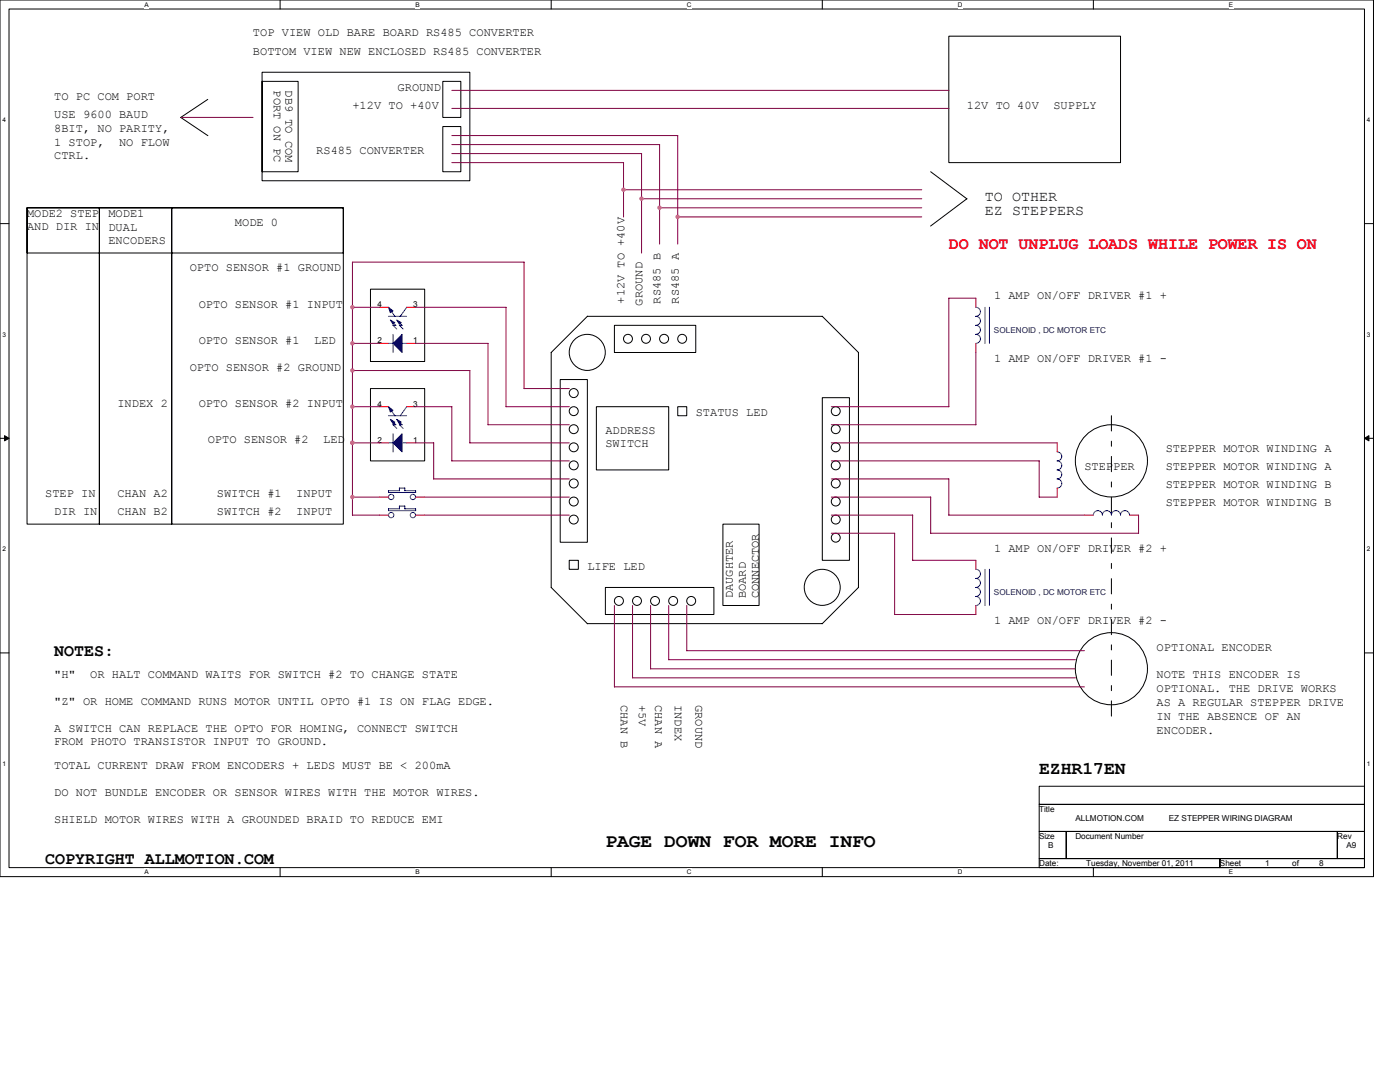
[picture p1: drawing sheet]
<svg xmlns="http://www.w3.org/2000/svg" width="279mm" height="216mm" viewBox="0 0 279 216" stroke-linecap="round" stroke-linejoin="round" font-family="sans-serif">
<path d="M0 0h274.1v174.9h-274.1zM1.8 1.8h270.5v171.3h-270.5z" fill="none" stroke="#000" stroke-width=".2"/>
<g fill="#fff">
<path d="M28.9 .2h.8v1.4h-.8z"/>
<path d="M28.9 173.3h.8v1.5h-.8z"/>
</g>
<path d="M55.9 0v1.8M55.9 173.1v1.8" fill="none" stroke="#000" stroke-width=".2"/>
<g fill="#fff">
<path d="M83 .2h.8v1.4h-.8z"/>
<path d="M83 173.3h.8v1.5h-.8z"/>
</g>
<path d="M110 0v1.8M110 173.1v1.8" fill="none" stroke="#000" stroke-width=".2"/>
<g fill="#fff">
<path d="M137.1 .2h.9v1.4h-.9z"/>
<path d="M137.1 173.3h.9v1.5h-.9z"/>
</g>
<path d="M164.1 0v1.8M164.1 173.1v1.8" fill="none" stroke="#000" stroke-width=".2"/>
<g fill="#fff">
<path d="M191.2 .2h.9v1.4h-.9z"/>
<path d="M191.2 173.3h.9v1.5h-.9z"/>
</g>
<path d="M218.2 0v1.8M218.2 173.1v1.8" fill="none" stroke="#000" stroke-width=".2"/>
<g fill="#fff">
<path d="M245.3 .2h.8v1.4h-.8z"/>
<path d="M245.3 173.3h.8v1.5h-.8z"/>
<path d="M.5 23.2h.7v1.4h-.7z"/>
<path d="M272.8 23.2h.7v1.4h-.7z"/>
<path d="M.5 66h.7v1.5h-.7z"/>
<path d="M272.8 66h.7v1.5h-.7z"/>
</g>
<path d="M0 44.6h1.8M272.3 44.6h1.8" fill="none" stroke="#000" stroke-width=".2"/>
<g fill="#fff">
<path d="M.5 108.9h.7v1.4h-.7z"/>
<path d="M272.8 108.9h.7v1.4h-.7z"/>
</g>
<path d="M0 87.5h1.8M272.3 87.5h1.8" fill="none" stroke="#000" stroke-width=".2"/>
<path d="M.9 86.9l.9 .6-.9 .5zM272.3 87.5l.9-.6v1.1z" fill="#000" stroke="#000" stroke-width=".2"/>
<g fill="#fff">
<path d="M.5 151.7h.7v1.4h-.7z"/>
<path d="M272.8 151.7h.7v1.4h-.7z"/>
</g>
<g fill="none" stroke="#000" stroke-width=".2">
<path d="M41.5 19.8l-5.5 3.7M52.3 14.4h41.5v21.7h-41.5zM52.3 16.2h7.2v18.1h-7.2zM88.4 16.2h3.6v7.2h-3.6zM189.4 7.2h34.2v25.2h-34.2zM36.1 23.4l5.4 3.7M88.4 25.3h3.6v9h-3.6zM185.7 34.3l7.3 5.4M193 39.7l-7.3 5.4M5.4 41.5h14.4v63.1h-14.4v-63.1h63.1v9h-63.1zM19.8 41.5h14.5v63.1h-14.5zM34.3 41.5h34.2v63.1h-34.2z"/>
<path d="M73.9 57.7h10.9v14.4h-10.9zM73.9 77.5h10.9v14.5h-10.9zM110 70.3v46.9l7.2 7.3M111.8 75.7h5.4v32.5h-5.4zM117.2 63.1h46.9M117.2 63.1l-7.2 7.2M122.6 64.9h16.3v5.4h-16.3zM164.1 63.1l7.2 7.3v46.8M164.1 79.4h5.4v32.4h-5.4zM119 81.2h14.5v12.6h-14.5zM135.3 81.2h1.8v1.8h-1.8zM113.6 111.8h1.8v1.8h-1.8z"/>
<path d="M120.8 117.2h21.7v5.4h-21.7zM144.3 104.6h7.2v16.2h-7.2zM171.3 117.2l-7.2 7.3M0 130.3h1.8M117.2 124.4h46.9M272.3 130.3h1.8M207.4 156.9h64.9v3.6h-64.9zM207.4 160.5h64.9v5.4h-64.9zM207.4 165.9h5.4v5.4h-5.4zM207.4 171.3h36.1v1.8h-36.1zM212.8 165.9h54.1v5.4h-54.1zM243.5 171.3h28.8v1.8h-28.8z"/>
<path d="M266.9 165.9h5.4v5.4h-5.4z"/>
<circle cx="114.5" cy="78.4" r=".9"/>
<circle cx="117.2" cy="70.3" r="3.6"/>
<circle cx="125.3" cy="67.6" r=".89"/>
<circle cx="128.9" cy="67.6" r=".89"/>
<circle cx="132.5" cy="67.6" r=".9"/>
<circle cx="136.1" cy="67.6" r=".89"/>
<circle cx="114.5" cy="96.5" r=".9"/>
<circle cx="114.5" cy="82" r=".9"/>
<circle cx="114.5" cy="89.3" r=".9"/>
<circle cx="114.5" cy="85.6" r=".9"/>
<circle cx="114.5" cy="92.9" r=".9"/>
<circle cx="166.8" cy="96.5" r=".89"/>
<circle cx="166.8" cy="82" r=".89"/>
<circle cx="166.8" cy="89.3" r=".89"/>
<circle cx="166.8" cy="85.6" r=".89"/>
<circle cx="166.8" cy="92.9" r=".89"/>
<circle cx="221.8" cy="92" r="7.2"/>
<circle cx="114.5" cy="103.7" r=".9"/>
<circle cx="114.5" cy="100.1" r=".9"/>
<circle cx="123.5" cy="119.9" r=".9"/>
<circle cx="127.1" cy="119.9" r=".89"/>
<circle cx="130.7" cy="119.9" r=".89"/>
<circle cx="134.3" cy="119.9" r=".89"/>
<circle cx="137.9" cy="119.9" r=".89"/>
<circle cx="164.1" cy="117.2" r="3.6"/>
<circle cx="166.8" cy="103.7" r=".89"/>
<circle cx="166.8" cy="100.1" r=".89"/>
<circle cx="166.8" cy="107.3" r=".89"/>
<circle cx="221.8" cy="133.4" r="7.2"/>
</g>
<path d="M221.8 83v61.3" fill="none" stroke="#000" stroke-width=".2" stroke-dasharray="3 2 1 2"/>
<g fill="none" stroke="#00f" stroke-width=".2">
<path d="M77.5 63.1h3.7M77.5 61.3l1.3 1.8M77.5 68.5h1M78.3 64.2l.7 .7M78.4 66.7v3.7M79 64.9h-.6l.8 .8M79.5 64.2l.8 .7M79.7 64.9h.5M79.7 64.9l.8 .8M80.2 68.5h1M81.2 61.3l-1.3 1.8M194.7 61.3a.9 .9 0 0 1 1 .9 .9 .9 0 0 1-1 .9 .9 .9 0 0 1 1 .9 .9 .9 0 0 1-1 .9 .9 .9 0 0 1 1 .9 .9 .9 0 0 1-1 .9 .9 .9 0 0 1 1 .9 .9 .9 0 0 1-1 .9"/>
<path d="M196.6 61.3v7.2M197.5 61.3v7.2M77.5 83h3.7M77.5 81.2l1.3 1.8M77.5 88.4h1M77.5 97.9v.4h5.5v-.4M78.3 84l.7 .8M78.4 86.6v3.6M79 84.8h-.6l.8 .7M79.5 84l.8 .8M79.7 84.8h.5M79.7 97.4h1.1v.5h2.2"/>
<path d="M79.7 84.8l.8 .7M79.7 97.4v.5h-2.2M80.2 88.4h1M81.2 81.1l-1.3 1.9M211 90.2a.9 .9 0 0 1 .9 .9 .9 .9 0 0 1-.9 .9 .9 .9 0 0 1 .9 .9 .9 .9 0 0 1-.9 .9 .9 .9 0 0 1 .9 .9 .9 .9 0 0 1-.9 .9 .91 .91 0 0 1 .9 .9 .91 .91 0 0 1-.9 .9M79.7 101h1.1v.5h2.2v.4h-5.5v-.4h2.2M79.7 101v.6M194.7 113.6a.91 .91 0 0 1 1 .9 .91 .91 0 0 1-1 .9 .9 .9 0 0 1 1 .9 .9 .9 0 0 1-1 .9 .9 .9 0 0 1 1 .9 .9 .9 0 0 1-1 .9 .9 .9 0 0 1 1 .9 .9 .9 0 0 1-1 .9M196.6 113.6v7.2M197.5 113.6v7.2M218.2 102.8a.9 .9 0 0 1 .9-.9 .9 .9 0 0 1 .9 .9 .9 .9 0 0 1 .9-.9 .9 .9 0 0 1 .9 .9 .91 .91 0 0 1 .9-.9 .91 .91 0 0 1 .9 .9 .9 .9 0 0 1 .9-.9 .9 .9 0 0 1 .9 .9"/>
<circle cx="78.1" cy="99.2" r=".54"/>
<circle cx="82.4" cy="99.2" r=".53"/>
<circle cx="78.1" cy="102.8" r=".54"/>
<circle cx="82.4" cy="102.8" r=".53"/>
</g>
<g fill="none" stroke="#f00" stroke-width=".2">
<path d="M194.8 59.5v1.8M75.7 68.5h1.8M75.7 61.3h1.8M81.2 68.5h1.8M81.2 61.3h1.8M194.8 68.5v1.8M75.7 88.4h1.8M75.7 81.2h1.8M75.7 99.2h1.8M81.2 88.4h1.8M81.2 81.2h1.8M83 99.2h1.8"/>
<path d="M211 88.4v1.8M211 97.4v1.8M75.7 102.8h1.8M83 102.8h1.8M194.8 111.8v1.8M216.4 102.8h1.8M225.4 102.8h1.8M194.8 120.8v1.8"/>
</g>
<g fill="#00f" stroke="#00f" stroke-width=".2">
<path d="M80.2 86.6v3.6l-1.8-1.8z" fill-rule="evenodd"/>
<path d="M77.5 81.2l.9 .7-.5 .3z" fill-rule="evenodd"/>
<path d="M77.9 83.7l.9 .5-.4 .4z" fill-rule="evenodd"/>
<path d="M79.2 83.7l.9 .5-.4 .4z" fill-rule="evenodd"/>
<path d="M80.2 66.7v3.6l-1.8-1.8z" fill-rule="evenodd"/>
<path d="M77.5 61.3l.9 .7-.5 .4z" fill-rule="evenodd"/>
<path d="M77.9 63.8l.9 .6-.4 .3z" fill-rule="evenodd"/>
<path d="M79.2 63.8l.9 .6-.4 .3z" fill-rule="evenodd"/>
</g>
<g fill="none" stroke="#800040" stroke-width=".2">
<path d="M90.2 18h99.2M36.1 23.4h14.4M90.2 32.4h34.3M90.2 30.6h37.9M90.2 28.9h41.5M90.2 27.1h45.1v21.6M90.2 21.6h99.2M124.4 32.4v10.9M124.4 37.9h59.6M128 30.6v19.9M128 39.7h56M131.6 28.9v19.8"/>
<path d="M104.6 52.3v25.2h9M104.6 52.3h-34.3v50.5M131.6 41.5h52.4M135.3 43.3h48.7M194.8 59.5h-5.4v21.7M70.3 61.3h5.5M70.3 68.5h5.5M70.3 73.9h23.5M83 61.3h18v19.9h12.6M83 68.5h14.4v16.3h16.2M93.8 73.9v14.5M194.8 70.3v14.5"/>
<path d="M70.3 99.2h5.5M70.3 81.2h5.5M70.3 88.4h5.5M83 81.2h7.2M83 88.4h3.6v7.2M84.8 99.2h28.8M86.6 95.6h27M90.2 81.2v10.8M90.2 92h23.4M93.8 88.4h19.8M165.9 99.2h19.9l-.1 7.2h41.5M165.9 92h41.5v7.2h3.6"/>
<path d="M165.9 81.2h23.5M165.9 88.4h45.1M165.9 84.8h28.9M165.9 95.6h23.5M189.4 95.6v7.2M70.3 102.8h5.5M84.8 102.8h28.8M165.9 102.8h16.3l-.1 9h12.7M165.9 106.4h12.7M178.5 106.4v16.2h16.3M189.4 102.8h27M227.2 102.8v3.6"/>
<path d="M122.6 120.8v16.3h93.8M126.2 120.8v14.5h88.4M129.8 120.8v12.7h84.8M133.5 131.6h81.1M133.5 120.8v10.9M137.1 129.8h79.3M137.1 120.8v9.1"/>
</g>
<g fill="#f0f" stroke="#f0f" stroke-width=".2">
<circle cx="70.3" cy="88.4" r=".35"/>
<circle cx="70.3" cy="99.2" r=".35"/>
<circle cx="70.3" cy="61.3" r=".35"/>
<circle cx="70.3" cy="68.5" r=".35"/>
<circle cx="70.3" cy="73.9" r=".35"/>
<circle cx="70.3" cy="81.1" r=".35"/>
<circle cx="124.4" cy="37.9" r=".35"/>
<circle cx="128" cy="39.7" r=".35"/>
<circle cx="131.6" cy="41.5" r=".35"/>
<circle cx="135.2" cy="43.3" r=".35"/>
</g>
<text font-size="3.8" x="120.8" y="169.1">PAGE DOWN FOR MORE INFO</text>
<text font-size="3.6" x="207.4" y="154.5">EZHR17EN</text>
<text font-size="3.4" fill="#f00" x="189.4" y="49.7">DO NOT UNPLUG LOADS WHILE POWER IS ON</text>
<g font-size="3.4">
<text x="10.8" y="130.9">NOTES:</text>
<text x="9" y="172.4">COPYRIGHT ALLMOTION.COM</text>
</g>
<g font-size="2.9">
<text x="196.6" y="40.2">TO OTHER</text>
<text x="196.6" y="42.9">EZ STEPPERS</text>
</g>
<g font-size="2.3">
<text x="50.5" y="7.3">TOP VIEW OLD BARE BOARD RS485 CONVERTER</text>
<text x="50.5" y="10.9">BOTTOM VIEW NEW ENCLOSED RS485 CONVERTER</text>
<text x="10.8" y="19.9">TO PC COM PORT</text>
<text x="10.8" y="23.5">USE 9600 BAUD</text>
<text x="54.7" y="18" transform="rotate(90 54.7 18)">PORT ON PC</text>
<text x="57" y="18" transform="rotate(90 57 18)">DB9 TO COM</text>
<text x="70.3" y="21.7">+12V TO +40V</text>
<text x="79.4" y="18.1">GROUND</text>
<text x="193" y="21.7">12V TO 40V</text>
<text x="210.2" y="21.7">SUPPLY</text>
<text x="10.8" y="26.3">8BIT, NO PARITY,</text>
<text x="10.8" y="29">1 STOP,</text>
<text x="23.8" y="29">NO FLOW</text>
<text x="10.8" y="31.8">CTRL.</text>
<text x="63.1" y="30.7">RS485 CONVERTER</text>
<text x="5.4" y="43.3">MODE2 STEP</text>
<text x="5.4" y="45.9">AND DIR IN</text>
<text x="21.6" y="43.3">MODE1</text>
<text x="21.6" y="46">DUAL</text>
<text x="46.9" y="45.1">MODE 0</text>
<text x="21.6" y="48.7">ENCODERS</text>
<text x="37.9" y="54.2">OPTO SENSOR #1 GROUND</text>
<text x="198.4" y="59.6">1 AMP ON/OFF DRIVER #1 +</text>
<text x="39.7" y="61.4">OPTO SENSOR #1 INPUT</text>
<text x="124.6" y="60.6" transform="rotate(-90 124.6 60.6)">+12V TO +40V</text>
<text x="128.2" y="61" transform="rotate(-90 128.2 61)">GROUND</text>
<text x="131.8" y="60.6" transform="rotate(-90 131.8 60.6)">RS485 B</text>
<text x="135.5" y="60.6" transform="rotate(-90 135.5 60.6)">RS485 A</text>
<text x="39.7" y="68.6">OPTO SENSOR #1</text>
<text x="62.7" y="68.6">LED</text>
<text x="37.9" y="74">OPTO SENSOR #2 GROUND</text>
<text x="198.4" y="72.2">1 AMP ON/OFF DRIVER #1 -</text>
<text x="23.4" y="81.2">INDEX 2</text>
<text x="39.7" y="81.2">OPTO SENSOR #2 INPUT</text>
<text x="138.9" y="83">STATUS LED</text>
<text x="41.5" y="88.4">OPTO SENSOR #2</text>
<text x="64.5" y="88.4">LED</text>
<text x="120.8" y="86.6">ADDRESS</text>
<text x="120.8" y="89.2">SWITCH</text>
<text x="216.4" y="93.8">STEPPER</text>
<text x="232.6" y="90.2">STEPPER MOTOR WINDING A</text>
<text x="232.6" y="93.8">STEPPER MOTOR WINDING A</text>
<text x="9" y="99.3">STEP IN</text>
<text x="23.4" y="99.3">CHAN A2</text>
<text x="43.3" y="99.3">SWITCH #1</text>
<text x="59.1" y="99.3">INPUT</text>
<text x="232.6" y="97.4">STEPPER MOTOR WINDING B</text>
<text x="232.6" y="101">STEPPER MOTOR WINDING B</text>
<text x="10.8" y="102.8">DIR IN</text>
<text x="23.4" y="102.8">CHAN B2</text>
<text x="43.3" y="102.8">SWITCH #2</text>
<text x="59.1" y="102.8">INPUT</text>
<text x="117.2" y="113.7">LIFE LED</text>
<text x="198.4" y="110.1">1 AMP ON/OFF DRIVER #2 +</text>
<text x="146.3" y="119.4" transform="rotate(-90 146.3 119.4)">DAUGHTER</text>
<text x="148.9" y="119.4" transform="rotate(-90 148.9 119.4)">BOARD</text>
<text x="151.4" y="119.4" transform="rotate(-90 151.4 119.4)">CONNECTOR</text>
<text x="198.4" y="124.5">1 AMP ON/OFF DRIVER #2 -</text>
<text x="230.8" y="129.9">OPTIONAL ENCODER</text>
<text x="10.8" y="135.3">&quot;H&quot;</text>
<text x="18" y="135.3">OR HALT COMMAND WAITS FOR SWITCH #2 TO CHANGE STATE</text>
<text x="230.8" y="135.3">NOTE THIS ENCODER IS</text>
<text x="10.8" y="140.7">&quot;Z&quot; OR HOME COMMAND RUNS MOTOR UNTIL OPTO #1 IS ON FLAG EDGE.</text>
<text x="123.9" y="140.7" transform="rotate(90 123.9 140.7)">CHAN B</text>
<text x="127.5" y="140.7" transform="rotate(90 127.5 140.7)">+5V</text>
<text x="130.7" y="140.7" transform="rotate(90 130.7 140.7)">CHAN A</text>
<text x="134.7" y="140.7" transform="rotate(90 134.7 140.7)">INDEX</text>
<text x="138.8" y="140.7" transform="rotate(90 138.8 140.7)">GROUND</text>
<text x="230.8" y="138.1">OPTIONAL. THE DRIVE WORKS</text>
<text x="230.8" y="140.9">AS A REGULAR STEPPER DRIVE</text>
<text x="230.8" y="143.7">IN THE ABSENCE OF AN</text>
<text x="10.8" y="146.1">A SWITCH CAN REPLACE THE OPTO FOR HOMING, CONNECT SWITCH</text>
<text x="10.8" y="148.7">FROM PHOTO TRANSISTOR INPUT TO GROUND.</text>
<text x="230.8" y="146.5">ENCODER.</text>
<text x="10.8" y="153.4">TOTAL CURRENT DRAW FROM ENCODERS + LEDS MUST BE &lt; 200mA</text>
<text x="10.8" y="158.8">DO NOT BUNDLE ENCODER OR SENSOR WIRES WITH THE MOTOR WIRES.</text>
<text x="10.8" y="164.2">SHIELD MOTOR WIRES WITH A GROUNDED BRAID TO REDUCE EMI</text>
</g>
<g font-size="1.6">
<text x="75.4" y="61.3">4</text>
<text x="82.4" y="61.3">3</text>
<text x="75.4" y="68.5">2</text>
<text x="82.4" y="68.5">1</text>
<text x="75.4" y="81.1">4</text>
<text x="82.4" y="81.1">3</text>
<text x="75.4" y="88.3">2</text>
<text x="82.4" y="88.3">1</text>
<text x="207.4" y="162">Title</text>
<text x="207.4" y="167.4">Size</text>
<text x="214.6" y="167.4">Document Number</text>
<text x="214.6" y="163.8">ALLMOTION.COM</text>
<text x="233.3" y="163.8">EZ STEPPER WIRING DIAGRAM</text>
<text x="266.9" y="167.4">Rev</text>
<text x="207.4" y="172.8">Date:</text>
<text x="209.2" y="169.2">B</text>
<text x="216.8" y="172.8">Tuesday, November 01, 2011</text>
<text x="243.5" y="172.8">Sheet</text>
<text x="252.5" y="172.8">1</text>
<text x="257.9" y="172.8">of</text>
<text x="263.3" y="172.8">8</text>
<text x="268.7" y="169.2">A9</text>
</g>
<g font-size="1.6" fill="#000080">
<text x="198.4" y="66.4">SOLENOID , DC MOTOR ETC</text>
<text x="198.4" y="118.7">SOLENOID , DC MOTOR ETC</text>
</g>
<g font-size="1.3">
<text x="28.9" y="1.4">A</text>
<text x="83" y="1.4">B</text>
<text x="137.1" y="1.4">C</text>
<text x="191.2" y="1.4">D</text>
<text x="245.3" y="1.4">E</text>
<text x=".5" y="24.4">4</text>
<text x="272.8" y="24.4">4</text>
<text x=".5" y="67.2">3</text>
<text x="272.8" y="67.2">3</text>
<text x=".5" y="110">2</text>
<text x="272.8" y="110">2</text>
<text x=".5" y="152.8">1</text>
<text x="272.8" y="152.8">1</text>
<text x="28.9" y="174.5">A</text>
<text x="83" y="174.5">B</text>
<text x="137.1" y="174.5">C</text>
<text x="191.2" y="174.5">D</text>
<text x="245.3" y="174.5">E</text>
</g>
</svg>
